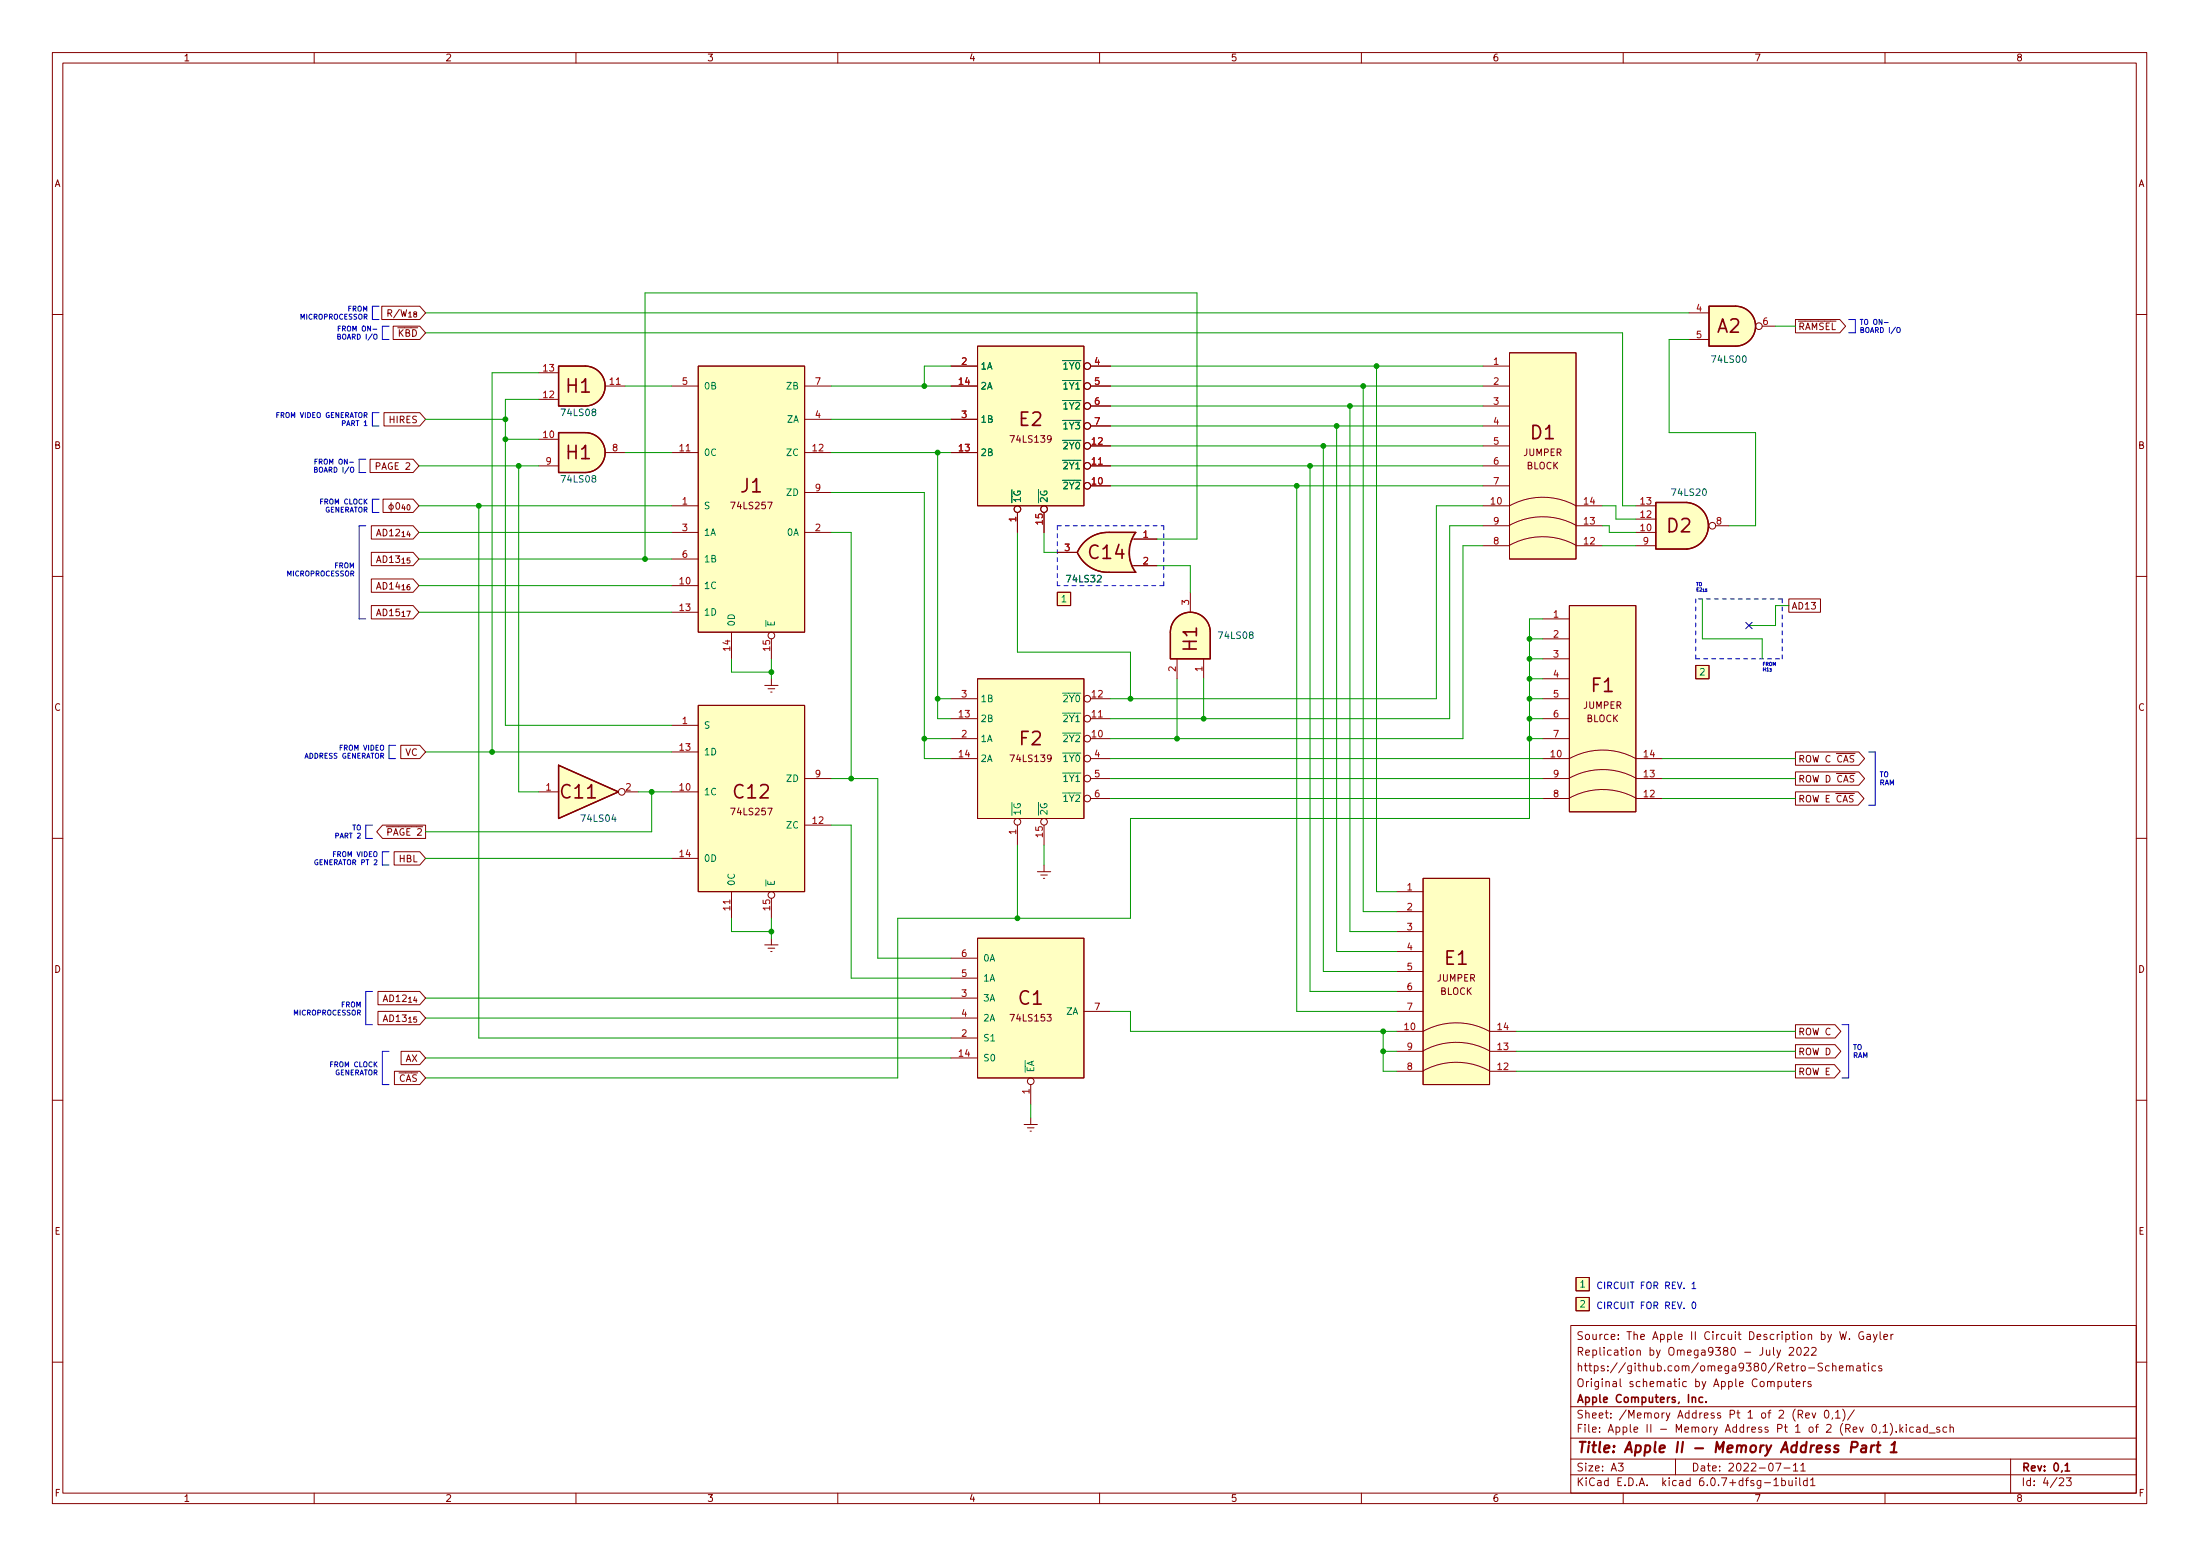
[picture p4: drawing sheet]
<svg xmlns="http://www.w3.org/2000/svg" width="420mm" height="297mm" viewBox="0 0 420 297" stroke-linecap="round" stroke-linejoin="round" font-family="sans-serif">
<g fill="none" stroke="#840000" stroke-width=".19">
<path d="M10 10h400v277h-400zM12 12h396v273h-396zM60 10v2M110 10v2M160 10v2M210 10v2M260 10v2M310 10v2M360 10v2M72.9 58.5h7.3l1.1 1.2-1.1 1.3h-7.3zM322.6 59.7h3.8M10 60h2"/>
<path d="M73.3 78.8h6.9l1.1 1.2-1.1 1.3h-6.9zM75.1 62.3h5.1l1.1 1.2-1.1 1.3h-5.1zM102.9 76.2h3.8M102.9 71.2h3.8M115.6 73.7h3.8M128.3 73.7h5M133.3 69.9h20.4v50.8h-20.4zM153.7 73.7h5M181.6 73.7h5.1M181.6 69.9h5.1M186.7 66.1h20.3v30.5h-20.3zM208.3 73.7h3.8"/>
<path d="M208.3 69.9h3.8M208.3 77.5h3.8M283.2 73.7h5.1M283.2 69.9h5.1M283.2 77.5h5.1M288.3 67.3h12.7v39.4h-12.7zM322.6 64.8h3.8M336.5 62.3h2.6M342.9 61h8.5l1.1 1.3-1.1 1.2h-8.5zM408 60h2M70.7 87.7h8.2l1.1 1.2-1.1 1.3h-8.2zM73.2 95.3h5.7l1.1 1.3-1.1 1.2h-5.7z"/>
<path d="M74.7 96v1.6M75.7 96.1l.2-.1a.68 .68 0 0 1 .4 .6 .68 .68 0 0 1-.4 .6l-.3-.5zM77 96.3l-.2 .7h.6M77.2 96.7v.7M77.9 96.4l.1-.1a.54 .54 0 0 1 .3 .6 .54 .54 0 0 1-.3 .5 .68 .68 0 0 1-.1-1zM102.9 88.9h3.8M102.9 83.9h3.8M115.6 86.4h3.8M128.3 96.6h5M128.3 86.4h5M153.7 86.4h5M153.7 80h5"/>
<path d="M153.7 94h5M181.6 86.4h5.1M181.6 80h5.1M194.3 97.8v3.8M199.4 97.8v3.8M208.3 92.7h3.8M208.3 88.9h3.8M208.3 85.1h3.8M208.3 81.3h3.8M283.2 96.6h5.1a13.1 13.1 0 0 1 12.7 0h5.1M283.2 92.7h5.1M283.2 88.9h5.1"/>
<path d="M283.2 85.1h5.1M283.2 81.3h5.1M312.4 99.1h3.8M312.4 96.6h3.8M10 110h2M70.9 100.4h8l1.1 1.2-1.1 1.3h-8zM70.9 105.4h8l1.1 1.3-1.1 1.3h-8zM70.9 110.5h8l1.1 1.3-1.1 1.3h-8zM70.9 115.6h8l1.1 1.3-1.1 1.2h-8zM128.3 101.6h5M128.3 111.8h5M128.3 116.9h5"/>
<path d="M128.3 106.7h5M153.7 101.6h5M201.9 113.1h2.6v2.5h-2.6zM201.9 105.4h3.8M211.6 101.6h5.2a6.6 6.6 0 0 0 0 7.7h-5.2M216.2 108h4.8M216.2 102.9h4.8M227.3 113.1v3.8M283.2 100.4h5.1M283.2 104.2h5.1M288.3 104.1a13.1 13.1 0 0 1 12.7 0M288.3 100.3a13.1 13.1 0 0 1 12.7 0"/>
<path d="M294.6 118.1h5.1M299.7 115.6h12.7v39.4h-12.7zM301 100.4h5.1M301 104.2h5.1M312.4 101.6h3.8M312.4 104.2h3.8M327.7 100.4h2.5M341.6 114.3h6.1v2.6h-6.1zM408 110h2M128.3 138.5h5M133.3 134.7h20.4v35.5h-20.4zM139.7 120.7v5.1"/>
<path d="M146 130.8h2.6M146.7 131.5h1.3M147.2 132.1h.2M147.3 122v3.8M147.3 129.6v1.2M181.6 133.4h5.1M181.6 137.2h5.1M186.7 129.6h20.3v26.6h-20.3zM208.3 133.4h3.8M208.3 137.2h3.8M224.8 125.8v3.8M229.9 125.8v3.8"/>
<path d="M294.6 122h5.1M294.6 125.8h5.1M294.6 129.6h5.1M294.6 133.4h5.1M294.6 137.2h5.1M323.8 127h2.6v2.6h-2.6zM73.1 157.5h8.2v2.6h-8.2l-1.2-1.3zM76.5 142.3h3.7l1.1 1.2-1.1 1.3h-3.7zM102.9 151.2h3.8M119.4 151.2h2.5M128.3 151.2h5M128.3 143.5h5"/>
<path d="M153.7 157.5h5M153.7 148.6h5M181.6 144.8h5.1M181.6 141h5.1M194.3 157.5v3.8M199.4 157.5v3.8M208.3 148.6h3.8M208.3 144.8h3.8M208.3 152.4h3.8M208.3 141h3.8M294.6 144.8h5.1a13.1 13.1 0 0 1 12.7 0M294.6 148.6h5.1"/>
<path d="M294.6 152.4h5.1M294.6 141h5.1M299.7 152.4a13.1 13.1 0 0 1 12.7 0M299.7 148.5a13.1 13.1 0 0 1 12.7 0M312.4 148.6h5.1M312.4 144.8h5.1M312.4 152.4h5.1M342.9 151.2h12l1.1 1.2-1.1 1.3h-12zM342.9 143.5h12.1l1.1 1.3-1.1 1.3h-12.1zM342.9 147.4h12.1l1.1 1.2-1.1 1.3h-12.1zM10 160h2M75.3 162.6h4.9l1.1 1.3-1.1 1.2h-4.9z"/>
<path d="M128.3 163.9h5M139.7 170.2v5.1M147.3 171.5v3.8M147.3 179.1v1.3M186.7 179.1h20.3v26.7h-20.3zM198.1 166.4h2.6M198.8 167h1.2M199.3 167.7h.2M199.4 165.1v1.3M266.7 170.2h5.1M266.7 174h5.1M266.7 177.8h5.1"/>
<path d="M271.8 167.7h12.7v39.3h-12.7zM408 160h2M72.2 189.3h8l1.1 1.2-1.1 1.3h-8zM72.2 193.1h8l1.1 1.2-1.1 1.3h-8zM146 180.4h2.6M146.7 181h1.3M147.2 181.6h.2M181.6 198.2h5.1M181.6 190.5h5.1M181.6 194.3h5.1M181.6 186.7h5.1M181.6 182.9h5.1"/>
<path d="M207 193.1h5.1M266.7 196.9h5.1a13.1 13.1 0 0 1 12.7 0h5.1M266.7 181.6h5.1M266.7 185.5h5.1M266.7 189.3h5.1M266.7 193.1h5.1M342.9 199.4h7.6l1.1 1.3-1.1 1.3h-7.6zM342.9 195.6h7.6l1.1 1.3-1.1 1.3h-7.6zM10 210h2M75.3 204.5h4.9l1.1 1.3-1.1 1.2h-4.9zM76.6 200.7h3.6l1.1 1.3-1.1 1.2h-3.6zM181.6 202h5.1"/>
<path d="M195.6 214.7h2.5M196.2 215.3h1.3M196.7 215.9h.3M196.8 207v3.9M196.8 213.4v1.3M266.7 204.5h5.1M266.7 200.7h5.1M271.8 204.4a13.1 13.1 0 0 1 12.7 0M271.8 200.6a13.1 13.1 0 0 1 12.7 0M284.5 204.5h5.1M284.5 200.7h5.1M342.9 203.2h7.4l1.1 1.3-1.1 1.3h-7.4z"/>
<path d="M408 210h2M300 253h108v32h-108zM301 247.7h2.5v2.5h-2.5zM301 243.9h2.5v2.5h-2.5zM337.4 257.7v.9l.4 .1 .2-.1M338 257.7v1M338.7 257.2v1.3l.2 .2M339.4 257.7l.3 1M340.1 257.7l-.5 1.4-.2 .1M341.7 257.4l.6-.2 .2 .2 .1 .2-1 1.1h1M343.3 257.4l.2-.2a.8 .8 0 0 1 .5 .8 .8 .8 0 0 1-.5 .7l-.2-.1-.2-.5zM344.6 257.4l.5-.2 .3 .2v.2l-.9 1.1h.9"/>
<path d="M346 257.4l.6-.2 .2 .2v.2l-.9 1.1h.9M351.4 254.2l.3 1.5 .3-1.1 .3 1.1 .3-1.5M353.2 255.6v.1M355.9 254.3a.7 .7 0 0 0-.9 .7 .7 .7 0 0 0 .9 .6v-.5h-.3M356.6 254.8h.5l.1 .9M357.2 255.1h-.5a.29 .29 0 0 0-.2 .3 .29 .29 0 0 0 .2 .3l.5-.1M357.8 254.7l.3 1M358.5 254.7l-.5 1.4-.2 .1M359.1 254.2v1.3l.2 .2M359.8 255.2l.7-.1-.1-.3-.4-.1-.2 .2 .1 .7h.5M361.1 254.7v1M361.6 254.7l-.3 .1-.2 .2"/>
<path d="M10 260h2M300 278.5h108M300 274.5h108M300 268.5h108M309.1 279.3h.9l-.5 .6 .4 .1v.7l-.2 .1-.6-.1M320 278.5v3M338.2 263.9l.2-.2 .4 .1 .1 .9M339.1 279.3h1l-.6 1.5M339.6 263.8l.4-.1 .3 .3-.2 .6h-.5M339.6 263.7v1.5M340.9 263.7l.1 .9 .4 .1 .2-.1M341.6 263.7v1"/>
<path d="M342.1 263.7h.5M342.3 263.2v1.3l.3 .2M342.5 279.7l.4-.4v1.5M343.1 264.2l.7-.1-.1-.3-.4-.1-.2 .2v.7h.6M343.4 270l.7-.1 .2-.2-.1-.3-.2-.2h-.6v1.5M343.8 270l.5 .7M343.9 279.7l.5-.4v1.5M344.4 263.7v1M344.9 270.2l.7-.1-.1-.3-.4-.1-.2 .2v.7h.6M344.9 263.7l-.3 .1-.2 .2M345.9 263.8l-.4-.1-.2 .2 .1 .2 .5 .2v.3h-.6M346.1 269.7l.3 1 .4-1"/>
<path d="M348.1 260.3l-.6-.1-.2 .2v.4l.6 .3 .2 .3-.3 .3-.6-.1M348.6 269.4l.2-.2a.8 .8 0 0 1 .5 .8 .8 .8 0 0 1-.5 .7l-.2-.1-.2-.5zM349.4 260.8l-.5-.1-.3 .3 .2 .6h.6M350 270.6l-.1 .3M350 260.9l.2-.2 .4 .1v.9M350 260.2v1.5M350.6 269.6l.4-.4v1.5M350.6 270.7h.8M351.3 261.2l.7-.1-.1-.3-.4-.1-.2 .2 .1 .7h.5M351.9 269a1.72 1.72 0 0 1 0 2.3M352.6 260.9l.3-.2 .3 .1 .1 .9M352.6 260.7v1"/>
<path d="M353.3 260.9l.2-.2 .3 .1 .1 .9M354.1 269.1l-1.2 2M354.6 260.8h.6l.1 .9M355.3 261.1h-.5a.29 .29 0 0 0-.2 .3 .29 .29 0 0 0 .2 .3l.5-.1M355.8 260.7h.6M356 260.2v1.3l.4 .2M356.8 260.2v.2M356.8 260.7v1M357.7 272l.2-.1a.8 .8 0 0 1 .5 .8 .8 .8 0 0 1-.5 .7 1 1 0 0 1-.2-1.4zM358.2 260.8l-.4-.1-.3 .3 .1 .6h.6M359.1 273.3l-.2 .3M359.4 260.8l-.4-.1-.2 .2 .1 .2 .5 .2v.3h-.6"/>
<path d="M359.6 272.3l.5-.4v1.5M359.6 273.4h.9M361 271.7a1.73 1.73 0 0 1 0 2.3M362.1 273.3v.1M362.9 271.9v1.5M363 272.8l.4 .6M363.4 272.4l-.5 .6M364.1 271.9v.2M364.1 272.4v1M365.4 272.5l-.4-.1-.3 .3 .2 .6h.5M366.1 272.5h.5l.1 .9M366.7 272.8h-.5a.29 .29 0 0 0-.2 .3 .29 .29 0 0 0 .2 .3l.5-.1"/>
<path d="M368.1 272.5l-.5-.1-.2 .3 .1 .6h.6M368.1 271.9v1.5M368.4 273.6h1.2M370.4 272.5l-.3-.1-.2 .2v.2l.5 .2v.3h-.5M371.8 272.5l-.4-.1-.3 .3 .1 .6h.6M372.4 272.6l.2-.2 .4 .1 .1 .9M372.4 271.9v1.5M384 278.5v6.5M408 260h2M60 285v2M110 285v2M160 285v2"/>
<path d="M210 285v2M260 285v2M300 281.5h108M310 285v2M337 283h1.1M338.8 282.5l.4-.4v1.5M338.8 283.6h.8M340.3 282.7l.4-.1 .3 .3-.1 .6h-.6M340.3 282.1v1.5M340.7 280.2h1.2M341.6 282.6l.1 .9 .4 .1 .2-.1M342.3 282.6v1"/>
<path d="M342.5 280.8h.9M343 282.1v.2M343 282.6v1M343.7 282.1v1.3l.2 .2M343.9 280.8h.9M345.1 282.7l-.4-.1-.3 .3 .2 .6h.5M345.1 282.1v1.5M345.8 282.5l.4-.4v1.5M345.8 283.6h.8M360 285v2M393.3 282.3l.5-.2 .3 .2v.2l-.9 1.1h.9M394.6 282.1h1l-.5 .6 .4 .1v.7l-.2 .1-.7-.1"/>
<circle cx="207.6" cy="77.5" r=".63"/>
<circle cx="207.6" cy="73.7" r=".63"/>
<circle cx="207.6" cy="69.9" r=".63"/>
<circle cx="335.9" cy="62.3" r=".63"/>
<circle cx="74.7" cy="96.8" r=".44"/>
<circle cx="194.3" cy="97.2" r=".63"/>
<circle cx="199.4" cy="97.2" r=".63"/>
<circle cx="207.6" cy="88.9" r=".63"/>
<circle cx="207.6" cy="92.7" r=".63"/>
<circle cx="207.6" cy="81.3" r=".63"/>
<circle cx="207.6" cy="85.1" r=".63"/>
<circle cx="327" cy="100.4" r=".63"/>
<circle cx="147.3" cy="121.3" r=".63"/>
<circle cx="207.6" cy="137.2" r=".63"/>
<circle cx="207.6" cy="133.4" r=".63"/>
<circle cx="118.7" cy="151.2" r=".63"/>
<circle cx="194.3" cy="156.9" r=".63"/>
<circle cx="199.4" cy="156.9" r=".63"/>
<circle cx="207.6" cy="141" r=".63"/>
<circle cx="207.6" cy="148.6" r=".63"/>
<circle cx="207.6" cy="144.8" r=".63"/>
<circle cx="207.6" cy="152.4" r=".63"/>
<circle cx="147.3" cy="170.9" r=".63"/>
<circle cx="196.8" cy="206.4" r=".63"/>
</g>
<path d="M323.2 266.9l.2-.2 .4 .1v.9M325.2 266.8l-.4-.1-.3 .3 .1 .6h.6M325.8 267.6v.1M394.4 279.7l.4-.4v1.5M394.4 280.8h.9" fill="none" stroke="#840000" stroke-width=".3"/>
<path d="M353.6 276.3h.7a.55 .55 0 0 0 .5-.5 .55 .55 0 0 0-.3-.6h-.8l-.2 2M355.6 276h.8l-.1 1.2M356.4 276.4l-.7 .1a.4 .4 0 0 0-.3 .3 .4 .4 0 0 0 .2 .4l.7-.1M357.4 275.9l-.1 1.3M358 275.9l-.4 .1-.2 .3M358.4 275.9h.7M358.7 275.2l-.2 1.8 .1 .1 .4 .1M361.1 277.2h1.1M361.2 275.8l.7-.6-.3 2" fill="none" stroke="#840000" stroke-width=".4"/>
<g fill="#ffffc2" stroke="#ffffc2" stroke-width=".19">
<path d="M133.3 134.7h20.4v35.5h-20.4z"/>
<path d="M271.8 167.7h12.7v39.3h-12.7z"/>
<path d="M299.7 115.6h12.7v39.4h-12.7z"/>
<path d="M201.9 113.1h2.6v2.5h-2.6z"/>
<path d="M211.8 109.3h5.1z"/>
<path d="M211.8 101.6h5.1z"/>
<path d="M211.6 101.6h5.2a6.6 6.6 0 0 0 0 7.7h-5.2z"/>
<path d="M205.7 105.4l5.9-2.5 .2 6.4a6.4 6.4 0 0 1-6.1-3.9z"/>
<path d="M207.3 103.3a6.3 6.3 0 0 1 4.5-1.7l-.2 6.4-5.9-2.6 .8-1.3z"/>
<path d="M301 247.7h2.5v2.5h-2.5z"/>
<path d="M301 243.9h2.5v2.5h-2.5z"/>
<path d="M323.8 127h2.6v2.6h-2.6z"/>
<path d="M326.4 58.5h5.1v7.6h-5.1z"/>
<path d="M331.5 58.5a3.8 3.8 0 0 1 3.8 3.8 3.8 3.8 0 0 1-3.8 3.8z"/>
<path d="M223.5 120.7h7.6v5.1h-7.6z"/>
<path d="M224.6 118a3.8 3.8 0 0 1 4.2-.8 3.8 3.8 0 0 1 2.3 3.5h-7.6a3.8 3.8 0 0 1 1.1-2.7z"/>
<path d="M316.2 95.9h6v8.9h-6z"/>
<path d="M322.1 95.9a4.5 4.5 0 0 1 4.2 4.5 4.5 4.5 0 0 1-4.2 4.4l-.3-4.4z"/>
<path d="M186.7 129.6h20.3v26.6h-20.3z"/>
<path d="M186.7 66.1h20.3v30.5h-20.3z"/>
<path d="M133.3 69.9h20.4v50.8h-20.4z"/>
<path d="M186.7 179.1h20.3v26.7h-20.3z"/>
<path d="M106.7 69.9h5.1v7.6h-5.1z"/>
<path d="M111.8 69.9a3.8 3.8 0 0 1 3.8 3.8 3.8 3.8 0 0 1-3.8 3.8z"/>
<path d="M106.7 82.6h5.1v7.6h-5.1z"/>
<path d="M111.8 82.6a3.8 3.8 0 0 1 3.8 3.8 3.8 3.8 0 0 1-3.8 3.8z"/>
<path d="M106.7 146.1l11.4 5.1-11.4 5z"/>
<path d="M288.3 67.3h12.7v39.4h-12.7z"/>
</g>
<path d="M331.5 58.5h-5.1v7.6h5.1M331.5 58.5a3.8 3.8 0 0 1 3.8 3.8 3.8 3.8 0 0 1-3.8 3.8M106.7 69.9h5.1a3.8 3.8 0 0 1 3.8 3.8 3.8 3.8 0 0 1-3.8 3.8h-5.1zM106.7 82.6h5.1a3.8 3.8 0 0 1 3.8 3.8 3.8 3.8 0 0 1-3.8 3.8h-5.1zM322.1 95.9a4.5 4.5 0 0 1 4.2 4.5 4.5 4.5 0 0 1-4.2 4.4M322.2 95.9h-6v8.9h6M205.7 105.4a6.3 6.3 0 0 1 6.1-3.8h5.1a6.6 6.6 0 0 0 0 7.7h-5.1a6.4 6.4 0 0 1-6.1-3.9M224.6 118a3.8 3.8 0 0 1 4.2-.8 3.8 3.8 0 0 1 2.3 3.5v5.1h-7.6v-5.1a3.8 3.8 0 0 1 1.1-2.7zM106.7 146.1l11.4 5.1-11.4 5z" fill="none" stroke="#840000" stroke-width=".25"/>
<g fill="none" stroke="#0000c2" stroke-width=".19">
<path d="M72.4 58.5h-1.3v2.5h1.3M64.5 64.2h.4l.1-.3-.5-.1v1h.4l.2-.4-.3-.2M64.6 62.7h.3M65.1 62.2h-.5v1M72.4 78.8h-1.3v2.5h1.3M74.3 62.3h-1.3v2.5h1.3M353.1 61h1.2v2.5h-1.2M359.9 61.6h.7M362.3 62.7l.2-.2 .3 .2 .1 .5-.1 .2-.3 .1-.2-.2zM60.1 89.6h.4v-.3l-.4-.1v1h.3l.2-.4-.2-.2M60.2 88.1h.3M60.6 87.6h-.4v1"/>
<path d="M69.8 87.7h-1.2v2.5h1.2M72.4 95.3h-1.3v2.5h1.3M69.8 100.4h-1.2v17.7h1.2M71.1 157.5h-1.3v2.6h1.3M75.6 142.3h-1.3v2.5h1.3M356.9 143.5h1.2v10.2h-1.2M60.7 164.2a.44 .44 0 0 0-.6 .4 .44 .44 0 0 0 .6 .4v-.3h-.2M74.3 162.6h-1.3v2.5h1.3M71.1 189.3h-1.3v6.3h1.3M351.8 195.6h1.3v10.2h-1.3M74.3 200.7h-1.3v6.3h1.3M323.1 245.1l.4-.4v1.3"/>
<path d="M323.1 246h.8M323.3 248.7l.1-.2a.68 .68 0 0 1 .5 .7 .68 .68 0 0 1-.5 .6l-.3-.5z"/>
</g>
<path d="M201.9 100.4v11.4M201.9 100.4h20.3M222.2 111.8h-20.3M222.2 100.4v11.4M323.8 114.3v11.5M340.4 114.3v11.5M340.4 114.3h-16.6M323.8 125.8h16.6" fill="none" stroke="#0000c2" stroke-width=".19" stroke-dasharray=".8 .8"/>
<g fill="none" stroke="#009600" stroke-width=".19">
<path d="M81.3 59.7h241.3M81.3 63.5h228.6v33.1h2.5M102.9 76.2h-6.4v62.3h31.8M102.9 71.2h-8.9v72.3M119.4 73.7h8.9M158.7 73.7h22.9M181.6 69.9h-5.1v3.8M212.1 73.7h71.1M212.1 77.5h71.1M212.1 69.9h71.1M257.8 77.5v100.3h8.9M260.3 73.7v100.3h6.4"/>
<path d="M262.9 69.9v100.3h3.8M322.6 64.8h-3.8v17.8h16.5v17.8h-5.1M339.1 62.3h3.8M80 96.6h48.3M80 88.9h22.9M81.3 80h15.2M91.4 96.6v101.6h90.2M96.5 83.9h6.4M99.1 88.9v62.3h3.8M119.4 86.4h8.9M158.7 94h17.8v50.8h5.1M158.7 80h22.9"/>
<path d="M158.7 86.4h22.9M179.1 86.4v50.8h2.5M212.1 88.9h71.1M212.1 92.7h71.1M212.1 81.3h71.1M212.1 85.1h71.1M247.6 92.7v100.4h19.1M250.2 88.9v100.4h16.5M252.7 85.1v100.4h14M255.3 81.3v100.3h11.4M283.2 96.6h-8.9v36.8h-62.2M306.1 96.6h2.5v2.5h3.8"/>
<path d="M80 101.6h48.3M80 116.9h48.3M80 106.7h48.3M80 111.8h48.3M158.7 101.6h3.9v47M194.3 101.6v22.9h21.6v8.9M199.4 101.6v3.8h2.5M221 102.9h7.6v-47h-105.4v50.8M221 108h6.3v5.1M283.2 100.4h-6.3v36.8h-64.8M283.2 104.2h-3.8v36.8h-67.3M294.6 118.1h-2.5v38.1h-76.2v19.1h-44.5v30.5h-90.1"/>
<path d="M306.1 100.4h1.2v1.2h5.1M306.1 104.2h6.3M325.1 114.3v7.7h11.4v3.8M341.6 115.6h-2.5v3.8h-5.1M139.7 125.8v2.5h7.6M147.3 125.8v3.8M179.1 133.4h2.5M224.8 129.6v11.4M229.9 129.6v7.6M292.1 137.2h2.5M292.1 122h2.5M292.1 125.8h2.5"/>
<path d="M292.1 129.6h2.5M292.1 133.4h2.5M81.3 143.5h47M121.9 151.2h6.4M124.5 151.2v7.6h-43.2M158.7 148.6h8.9v34.3h14M158.7 157.5h3.9v29.2h19M176.5 141h5.1M212.1 144.8h82.5M212.1 148.6h82.5M212.1 152.4h82.5M292.1 141h2.5"/>
<path d="M317.5 144.8h25.4M317.5 148.6h25.4M317.5 152.4h25.4M81.3 163.9h47M139.7 175.3v2.5h7.6M147.3 175.3v3.8M194.3 161.3v14M199.4 161.3v3.8M81.3 194.3h100.3M81.3 190.5h100.3M212.1 193.1h3.8v3.8h50.8M264.2 196.9v7.6h2.5"/>
<path d="M289.6 196.9h53.3M81.3 202h100.3M196.8 210.9v2.5M264.2 200.7h2.5M289.6 204.5h53.3M289.6 200.7h53.3"/>
</g>
<path d="M333.4 118.8l1.2 1.2M334.6 118.8l-1.2 1.2" fill="none" stroke="#000084" stroke-width=".19"/>
<g fill="#009600" stroke="#009600" stroke-width=".19">
<circle cx="264.2" cy="196.9" r=".46"/>
<circle cx="247.6" cy="92.7" r=".46"/>
<circle cx="229.9" cy="137.2" r=".46"/>
<circle cx="215.9" cy="133.4" r=".46"/>
<circle cx="224.8" cy="141" r=".46"/>
<circle cx="292.1" cy="137.2" r=".46"/>
<circle cx="264.2" cy="200.7" r=".46"/>
<circle cx="292.1" cy="133.4" r=".46"/>
<circle cx="292.1" cy="141" r=".46"/>
<circle cx="292.1" cy="122" r=".46"/>
<circle cx="292.1" cy="129.6" r=".46"/>
<circle cx="292.1" cy="125.8" r=".46"/>
<circle cx="255.3" cy="81.3" r=".46"/>
<circle cx="252.7" cy="85.1" r=".46"/>
<circle cx="257.8" cy="77.5" r=".46"/>
<circle cx="260.3" cy="73.7" r=".46"/>
<circle cx="250.2" cy="88.9" r=".46"/>
<circle cx="262.9" cy="69.9" r=".46"/>
<circle cx="179.1" cy="86.4" r=".46"/>
<circle cx="176.5" cy="73.7" r=".46"/>
<circle cx="179.1" cy="133.4" r=".46"/>
<circle cx="147.3" cy="177.8" r=".46"/>
<circle cx="162.6" cy="148.6" r=".46"/>
<circle cx="194.3" cy="175.3" r=".46"/>
<circle cx="176.5" cy="141" r=".46"/>
<circle cx="94" cy="143.5" r=".46"/>
<circle cx="124.5" cy="151.2" r=".46"/>
<circle cx="147.3" cy="128.3" r=".46"/>
<circle cx="91.4" cy="96.6" r=".46"/>
<circle cx="99.1" cy="88.9" r=".46"/>
<circle cx="96.5" cy="80" r=".46"/>
<circle cx="96.5" cy="83.9" r=".46"/>
<circle cx="123.2" cy="106.7" r=".46"/>
</g>
<g font-size="3.5" fill="#840000">
<text x="327.9" y="63.5">A2</text>
<text x="108.2" y="75">H1</text>
<text x="194.7" y="81.3">E2</text>
<text x="292.4" y="83.9">D1</text>
<text x="108.2" y="87.7">H1</text>
<text x="141.5" y="94">J1</text>
<text x="318.4" y="101.6">D2</text>
<text x="208.1" y="106.7">C14</text>
<text x="228.6" y="124.2" transform="rotate(-90 228.6 124.2)">H1</text>
<text x="304" y="132.1">F1</text>
<text x="194.8" y="142.3">F2</text>
<text x="107.2" y="152.4">C11</text>
<text x="140.3" y="152.4">C12</text>
<text x="276" y="184.2">E1</text>
<text x="194.6" y="191.8">C1</text>
</g>
<text font-size="2.8" fill="#840000" x="301" y="277.3">Title: Apple II - Memory Address Part 1</text>
<g font-size="2.1" fill="#840000">
<text x="301" y="255.8">Source: The Apple II Circuit Description by W. Gayler</text>
<text x="301" y="261.8">https://github.com/omega9380/Retro-Schematics</text>
<text x="301" y="258.8">Replication by Omega9380 - July 2022</text>
<text x="301" y="267.8">Apple Computers, Inc.</text>
<text x="301" y="264.8">Original schematic by Apple Computers</text>
<text x="301" y="273.5">File: Apple II - Memory Address Pt 1 of 2 (Rev 0,1).kicad_sch</text>
<text x="301" y="270.8">Sheet: /Memory Address Pt 1 of 2 (Rev 0,1)/</text>
<text x="301" y="280.9">Size: A3</text>
<text x="323" y="280.9">Date: 2022-07-11</text>
<text x="386" y="280.9">Rev: 0,1</text>
<text x="301" y="283.7">KiCad E.D.A. kicad 6.0.7+dfsg-1build1</text>
<text x="386" y="283.7">Id: 4/23</text>
</g>
<g font-size="1.8" fill="#840000">
<text x="35" y="11.7">1</text>
<text x="85" y="11.7">2</text>
<text x="135" y="11.7">3</text>
<text x="185" y="11.7">4</text>
<text x="235" y="11.7">5</text>
<text x="285" y="11.7">6</text>
<text x="335" y="11.7">7</text>
<text x="385" y="11.7">8</text>
<text x="10.3" y="35.7">A</text>
<text x="408.3" y="35.7">A</text>
<text x="72.1" y="60.5">R/W_{18}</text>
<text x="74.6" y="64.3">~{KBD}</text>
<text x="343.4" y="63">~{RAMSEL}</text>
<text x="74.4" y="80.8">HIRES</text>
<text x="10.3" y="85.7">B</text>
<text x="72.1" y="89.7">PAGE 2</text>
<text x="193.3" y="84.5">74LS139</text>
<text x="291" y="87">JUMPER</text>
<text x="291.5" y="89.6">BLOCK</text>
<text x="408.3" y="85.7">B</text>
<text x="139.9" y="97.2">74LS257</text>
<text x="69.7" y="102.4">AD12_{14}</text>
<text x="69.7" y="107.4">AD13_{15}</text>
<text x="69.7" y="112.5">AD14_{16}</text>
<text x="69.7" y="117.6">AD15_{17}</text>
<text x="342.1" y="116.3">AD13</text>
<text x="10.3" y="135.7">C</text>
<text x="302.4" y="135.3">JUMPER</text>
<text x="302.9" y="137.8">BLOCK</text>
<text x="408.3" y="135.7">C</text>
<text x="77.4" y="144.3">VC</text>
<text x="193.3" y="145.5">74LS139</text>
<text x="343.4" y="145.5">ROW C ~{CAS}</text>
<text x="343.4" y="149.4">ROW D ~{CAS}</text>
<text x="139.9" y="155.6">74LS257</text>
<text x="343.4" y="153.2">ROW E ~{CAS}</text>
<text x="72.9" y="159.5">~{PAGE 2}</text>
<text x="76.2" y="164.6">HBL</text>
<text x="10.3" y="185.7">D</text>
<text x="408.3" y="185.7">D</text>
<text x="71" y="191.3">AD12_{14}</text>
<text x="274.4" y="187.4">JUMPER</text>
<text x="275" y="189.9">BLOCK</text>
<text x="71" y="195.1">AD13_{15}</text>
<text x="193.3" y="195">74LS153</text>
<text x="343.4" y="197.6">ROW C</text>
<text x="77.4" y="202.7">AX</text>
<text x="343.4" y="201.4">ROW D</text>
<text x="74.7" y="206.5">~{CAS}</text>
<text x="343.4" y="205.2">ROW E</text>
<text x="10.4" y="235.7">E</text>
<text x="408.4" y="235.7">E</text>
<text x="10.4" y="285.7">F</text>
<text x="35" y="286.7">1</text>
<text x="85" y="286.7">2</text>
<text x="135" y="286.7">3</text>
<text x="185" y="286.7">4</text>
<text x="235" y="286.7">5</text>
<text x="285" y="286.7">6</text>
<text x="335" y="286.7">7</text>
<text x="385" y="286.7">8</text>
<text x="408.4" y="285.7">F</text>
</g>
<g font-size="1.8" fill="#a90000">
<text x="324" y="59.5">4</text>
<text x="324" y="64.6">5</text>
<text x="336.7" y="62">6</text>
<text x="103.8" y="70.9">13</text>
<text x="183.7" y="69.6">2</text>
<text x="209.1" y="69.6">4</text>
<text x="285.3" y="69.6">1</text>
<text x="103.8" y="76">12</text>
<text x="116.5" y="73.4">11</text>
<text x="130.3" y="73.4">5</text>
<text x="155.7" y="73.4">7</text>
<text x="183.2" y="73.4">14</text>
<text x="209.1" y="73.4">5</text>
<text x="209.1" y="77.3">6</text>
<text x="285.3" y="73.4">2</text>
<text x="285.3" y="77.3">3</text>
<text x="103.8" y="83.6">10</text>
<text x="155.7" y="79.8">4</text>
<text x="183.7" y="79.8">3</text>
<text x="209.1" y="81.1">7</text>
<text x="285.3" y="81.1">4</text>
<text x="104.3" y="88.7">9</text>
<text x="117" y="86.1">8</text>
<text x="129.8" y="86.1">11</text>
<text x="155.2" y="86.1">12</text>
<text x="183.2" y="86.1">13</text>
<text x="208.6" y="88.7">11</text>
<text x="208.6" y="84.9">12</text>
<text x="285.3" y="84.9">5</text>
<text x="285.3" y="88.7">6</text>
<text x="155.7" y="93.8">9</text>
<text x="208.6" y="92.5">10</text>
<text x="285.3" y="92.5">7</text>
<text x="130.3" y="96.3">1</text>
<text x="130.3" y="101.4">3</text>
<text x="155.7" y="101.4">2</text>
<text x="194.1" y="99.6" transform="rotate(-90 194.1 99.6)">1</text>
<text x="199.1" y="100.1" transform="rotate(-90 199.1 100.1)">15</text>
<text x="284.8" y="96.3">10</text>
<text x="285.3" y="100.1">9</text>
<text x="302.5" y="100.1">13</text>
<text x="302.5" y="96.3">14</text>
<text x="313.3" y="101.4">10</text>
<text x="313.3" y="98.8">12</text>
<text x="313.3" y="96.3">13</text>
<text x="327.8" y="100.1">8</text>
<text x="130.3" y="106.5">6</text>
<text x="203.3" y="105.2">3</text>
<text x="218.3" y="102.7">1</text>
<text x="218.3" y="107.7">2</text>
<text x="285.3" y="103.9">8</text>
<text x="302.5" y="103.9">12</text>
<text x="313.8" y="103.9">9</text>
<text x="129.8" y="111.5">10</text>
<text x="129.8" y="116.6">13</text>
<text x="227.1" y="115.5" transform="rotate(-90 227.1 115.5)">3</text>
<text x="296.7" y="117.9">1</text>
<text x="139.4" y="124.2" transform="rotate(-90 139.4 124.2)">14</text>
<text x="147.1" y="124.2" transform="rotate(-90 147.1 124.2)">15</text>
<text x="296.7" y="121.7">2</text>
<text x="296.7" y="125.5">3</text>
<text x="224.5" y="128.2" transform="rotate(-90 224.5 128.2)">2</text>
<text x="229.6" y="128.2" transform="rotate(-90 229.6 128.2)">1</text>
<text x="296.7" y="129.3">4</text>
<text x="183.2" y="136.9">13</text>
<text x="183.7" y="133.1">3</text>
<text x="208.6" y="136.9">11</text>
<text x="208.6" y="133.1">12</text>
<text x="296.7" y="133.1">5</text>
<text x="296.7" y="136.9">6</text>
<text x="129.8" y="143.3">13</text>
<text x="130.3" y="138.2">1</text>
<text x="183.7" y="140.8">2</text>
<text x="208.6" y="140.8">10</text>
<text x="296.7" y="140.8">7</text>
<text x="155.7" y="148.4">9</text>
<text x="183.2" y="144.6">14</text>
<text x="209.1" y="144.6">4</text>
<text x="209.1" y="148.4">5</text>
<text x="296.2" y="144.6">10</text>
<text x="296.7" y="148.4">9</text>
<text x="314" y="148.4">13</text>
<text x="314" y="144.6">14</text>
<text x="104.3" y="150.9">1</text>
<text x="119.5" y="150.9">2</text>
<text x="129.8" y="150.9">10</text>
<text x="209.1" y="152.2">6</text>
<text x="296.7" y="152.2">8</text>
<text x="314" y="152.2">12</text>
<text x="155.2" y="157.3">12</text>
<text x="194.1" y="159.3" transform="rotate(-90 194.1 159.3)">1</text>
<text x="199.1" y="159.8" transform="rotate(-90 199.1 159.8)">15</text>
<text x="129.8" y="163.6">14</text>
<text x="139.4" y="173.7" transform="rotate(-90 139.4 173.7)">11</text>
<text x="147.1" y="173.7" transform="rotate(-90 147.1 173.7)">15</text>
<text x="268.7" y="170">1</text>
<text x="268.7" y="173.8">2</text>
<text x="268.7" y="177.6">3</text>
<text x="183.7" y="182.7">6</text>
<text x="268.7" y="181.4">4</text>
<text x="268.7" y="185.2">5</text>
<text x="183.7" y="190.3">3</text>
<text x="183.7" y="186.5">5</text>
<text x="268.7" y="189">6</text>
<text x="183.7" y="197.9">2</text>
<text x="183.7" y="194.1">4</text>
<text x="209.1" y="192.8">7</text>
<text x="268.3" y="196.6">10</text>
<text x="268.7" y="192.8">7</text>
<text x="286" y="196.6">14</text>
<text x="183.2" y="201.7">14</text>
<text x="268.7" y="200.4">9</text>
<text x="286" y="200.4">13</text>
<text x="196.6" y="208.8" transform="rotate(-90 196.6 208.8)">1</text>
<text x="268.7" y="204.3">8</text>
<text x="286" y="204.3">12</text>
</g>
<g font-size="1.8" fill="#006464">
<text x="187.2" y="70.5">1A</text>
<text x="202" y="70.5">~{1Y0}</text>
<text x="327.1" y="69.3">74LS00</text>
<text x="134.4" y="74.3">0B</text>
<text x="150.3" y="74.3">ZB</text>
<text x="187.2" y="74.3">2A</text>
<text x="202" y="74.3">~{1Y1}</text>
<text x="107.4" y="79.4">74LS08</text>
<text x="150.3" y="80.7">ZA</text>
<text x="187.2" y="80.7">1B</text>
<text x="202" y="78.1">~{1Y2}</text>
<text x="202" y="82">~{1Y3}</text>
<text x="134.4" y="87">0C</text>
<text x="150.3" y="87">ZC</text>
<text x="187.2" y="87">2B</text>
<text x="202" y="89.6">~{2Y1}</text>
<text x="202" y="85.8">~{2Y0}</text>
<text x="107.4" y="92.1">74LS08</text>
<text x="150.3" y="94.7">ZD</text>
<text x="202" y="93.4">~{2Y2}</text>
<text x="319.5" y="94.7">74LS20</text>
<text x="134.4" y="97.2">S</text>
<text x="194.9" y="96" transform="rotate(-90 194.9 96)">~{1G}</text>
<text x="200" y="96" transform="rotate(-90 200 96)">~{2G}</text>
<text x="134.4" y="102.3">1A</text>
<text x="134.4" y="107.4">1B</text>
<text x="150.4" y="102.3">0A</text>
<text x="134.4" y="112.4">1C</text>
<text x="203.9" y="111.2">74LS32</text>
<text x="134.4" y="117.5">1D</text>
<text x="140.3" y="119.7" transform="rotate(-90 140.3 119.7)">0D</text>
<text x="148" y="119.7" transform="rotate(-90 148 119.7)">~{E}</text>
<text x="202.7" y="115">1</text>
<text x="232.9" y="122">74LS08</text>
<text x="324.6" y="128.9">2</text>
<text x="187.2" y="137.8">2B</text>
<text x="187.2" y="134">1B</text>
<text x="202" y="137.8">~{2Y1}</text>
<text x="202" y="134">~{2Y0}</text>
<text x="134.4" y="139.1">S</text>
<text x="187.2" y="141.6">1A</text>
<text x="202" y="141.6">~{2Y2}</text>
<text x="134.4" y="144.2">1D</text>
<text x="150.3" y="149.3">ZD</text>
<text x="187.2" y="145.5">2A</text>
<text x="202" y="145.5">~{1Y0}</text>
<text x="202" y="149.3">~{1Y1}</text>
<text x="134.4" y="151.8">1C</text>
<text x="194.9" y="155.7" transform="rotate(-90 194.9 155.7)">~{1G}</text>
<text x="200" y="155.7" transform="rotate(-90 200 155.7)">~{2G}</text>
<text x="202" y="153.1">~{1Y2}</text>
<text x="111.2" y="156.9">74LS04</text>
<text x="150.3" y="158.2">ZC</text>
<text x="134.4" y="164.5">0D</text>
<text x="140.3" y="169.2" transform="rotate(-90 140.3 169.2)">0C</text>
<text x="148" y="169.2" transform="rotate(-90 148 169.2)">~{E}</text>
<text x="187.7" y="183.6">0A</text>
<text x="187.7" y="191.2">3A</text>
<text x="187.7" y="187.4">1A</text>
<text x="187.7" y="195">2A</text>
<text x="203.6" y="193.7">ZA</text>
<text x="187.7" y="202.6">S0</text>
<text x="187.7" y="198.8">S1</text>
<text x="197.5" y="204.8" transform="rotate(-90 197.5 204.8)">~{EA}</text>
<text x="301.8" y="245.8">1</text>
<text x="301.8" y="249.6">2</text>
</g>
<g font-size="1.8" fill="#0000c2">
<text x="304.8" y="249.9">CIRCUIT FOR REV. 0</text>
<text x="304.8" y="246.1">CIRCUIT FOR REV. 1</text>
</g>
<g font-size="1.3" fill="#0000c2">
<text x="66.4" y="59.4">FROM</text>
<text x="57.4" y="61">MICROPROCESSOR</text>
<text x="65.2" y="64.8">BOARD I/O</text>
<text x="65.5" y="63.3">FROM ON-</text>
<text x="355.1" y="62">TO ON-</text>
<text x="355.1" y="63.5">BOARD I/O</text>
<text x="53" y="79.8">FROM VIDEO GENERATOR</text>
<text x="65.6" y="81.3">PART 1</text>
<text x="61.1" y="88.7">FROM ON-</text>
<text x="60.8" y="90.2">BOARD I/O</text>
<text x="61.3" y="96.3">FROM CLOCK</text>
<text x="61.8" y="97.8">GENERATOR</text>
<text x="54.8" y="110">MICROPROCESSOR</text>
<text x="63.9" y="108.5">FROM</text>
<text x="65.1" y="143.3">FROM VIDEO</text>
<text x="58.1" y="144.8">ADDRESS GENERATOR</text>
<text x="358.9" y="148.3">TO</text>
<text x="358.9" y="149.9">RAM</text>
<text x="64.3" y="160">PART 2</text>
<text x="67.2" y="158.5">TO</text>
<text x="60.5" y="165.1">GENERATOR PT 2</text>
<text x="63.8" y="163.6">FROM VIDEO</text>
<text x="56.1" y="193.8">MICROPROCESSOR</text>
<text x="65.2" y="192.3">FROM</text>
<text x="63.2" y="203.7">FROM CLOCK</text>
<text x="353.8" y="200.4">TO</text>
<text x="353.8" y="202">RAM</text>
<text x="63.7" y="205.3">GENERATOR</text>
</g>
<g font-size=".9" fill="#0000c2">
<text x="323.8" y="111.9">TO</text>
<text x="323.8" y="112.9">E2_{15}</text>
<text x="336.5" y="127.1">FROM</text>
<text x="336.5" y="128.1">H1_{3}</text>
</g>
</svg>
